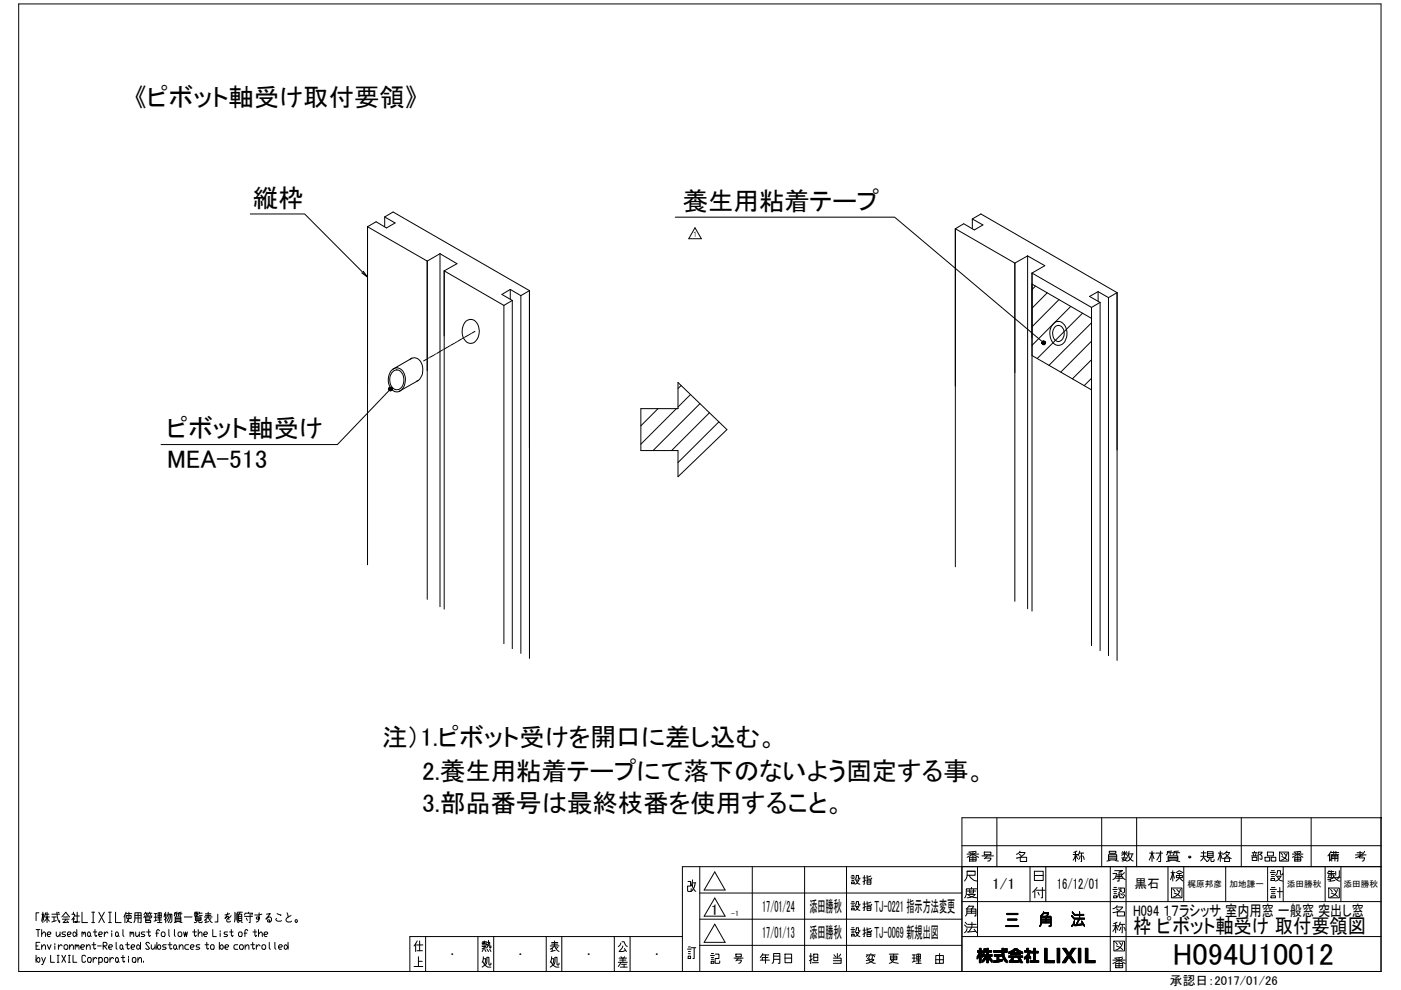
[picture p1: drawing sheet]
<svg xmlns="http://www.w3.org/2000/svg" width="297mm" height="210mm" viewBox="0 0 297 210" stroke-linecap="round" stroke-linejoin="round" font-family="sans-serif">
<!-- layer: TOS_WA -->
<g fill="none" stroke="#000" stroke-width=".21">
<path d="M4 .8h288.8v205.2h-288.8zM203.9 179.3h88.9M211.4 173.4v10.4M233.6 173.4v10.4M241 173.4v10.4M263.2 173.4v10.4M278 173.4v10.4M292.8 173.4h.1M292.8 173.4h-88.9v32.6M7.6 197.1h.9M8.1 197.1v1.5M8.2 193.5h-.6v1.7"/>
<path d="M8.5 199.8h-.9v1.5h.9M8.8 198.1l.5-.5h.1l.2 .3v.7M8.8 197.1v1.5M8.9 193.8h.4M9.1 193.4v2.2M9.3 195l-.2-1.2-.3 1.5M9.4 195.3l.6-.9 .2 .6 .3 .3M9.4 194.4h1.1M9.6 193.8h.8M9.7 193.5l-.3 .8M10 193.4v2.2M10 198.1h.6l.2-.2-.2-.3h-.4l-.2 .3v.4l.2 .3h.4"/>
<path d="M11 194.4h.9M11 193.8h1.6M11.5 194.4v.9M11.9 197.6v.7l.2 .3 .6-.5M11.9 195.2l-.9 .3M12.1 193.4a3.4 3.4 0 0 0 .5 2.2v-.4M12.3 193.4l.2 .1M12.7 197.6v1M13.1 194.4l.9-1 .8 1M13.2 194.9h1.4M13.4 194.4h1.1M13.9 197.6h-.6l-.2 .3 .2 .2h.4l.2 .2-.2 .3h-.6"/>
<path d="M14 194.9l-.6 .7 1-.1M14.2 195.2l.3 .4M14.3 198.1h.6l.2-.2-.2-.3h-.4l-.2 .3v.4l.2 .3h.4M15.2 193.8h.6v.3l-.6 .9M15.6 193.4v.4M15.7 197.6h.2l.4 .5-.4 .5-.4-.3v-.4zM15.8 194.9l-.2-.3v1M15.9 194.2h.9M16.3 197.1v1.5M16.4 193.4v2.1h-.6h1.1M17.4 193.4v2.2h1.2M17.4 197.9l.2-.3 .2 .5"/>
<path d="M17.4 197.6v1M17.8 197.9l.2-.3 .1 .3v.7M18.7 197.6h.3l.2 .3v.4l-.2 .3h-.3l-.1-.3v-.4zM19.2 198.3l.1 .3M19.5 193.4h.6M19.5 195.6h.6M19.8 193.4v2.2M19.8 197.6h.7M19.9 199.8v1.3l.2 .2 .2-.2M20.1 197.1v1.2l.2 .3 .2-.3M20.9 198.1h.6l.2-.2-.2-.3h-.4l-.2 .3v.4l.2 .3h.4M20.9 193.4l1.2 2.2"/>
<path d="M22.1 193.4l-1.2 2.2M22.1 197.6v1M22.9 197.9l-.2-.3h-.2l-.4 .5M23 193.4h.6M23 195.6h.6M23.3 193.4v2.2M23.7 197.3v.3M23.7 197.9v.7M24.5 193.4v2.2h1.2M24.6 199.8v1.3l.2 .2M24.7 197.6h.2l.2 .3v.4l-.2 .3h-.2l-.2-.3v-.4zM25.1 198.3l.2 .3"/>
<path d="M26.1 197.1v1.2l.2 .3M26.5 194l-.2 .4M26.7 193.4l-.2 .6v1.6M26.7 193.7h1.2M26.9 194.1h.9v.6h-.9zM27 195a.95 .95 0 0 0 .9 .6M27 199.8v1.3l.2 .2 .2-.2M27.3 193.4a2.05 2.05 0 0 1-.6 2.2M27.6 197.9l.2-.3 .2 .5M27.6 197.6v1M28 197.9l.2-.3 .1 .3v.7M28.4 195.6l.2-.4v-1.7h1.3v2.1h-.3"/>
<path d="M28.6 194.6h1.3M28.6 194.1h1.3M28.8 197.6v.7l.1 .3h.3l.3-.5M29.3 193.5v2.1M29.5 197.6v1M29.8 199.8v1.5M30.5 194.6l.1-.4h1.6l-.1 .4M30.7 197.6h-.6l-.2 .3 .2 .2h.4l.2 .2-.2 .3h-.6M30.8 193.6h.6M30.9 194.4h.9v.5h-.9zM30.9 195.2h1v.4h-1zM30.9 193.4l-.4 .5"/>
<path d="M30.9 194.9v.3M31 193.6l.1 .4M31.1 197.6h.8M31.4 194v.2M31.5 197.1v1.2l.2 .3 .2-.3M31.6 193.6h.6M31.7 193.4l-.3 .5M31.8 193.6l.1 .4M32.7 193.7h.6M32.7 194.5h.6M33 193.7v1.5M33 197.9h.6"/>
<path d="M33.3 195.1l-.6 .2M33.3 199.8v1.5M33.4 195.6h.9M33.4 195.1h.8M33.5 193.5h.7v1.1h-.7zM33.5 194.1h.7M33.8 197.3l-.2-.2-.4 .2v1.3M33.9 193.5v2.1M34.4 197.6h.4l.2 .3v.4l-.2 .3h-.4l-.2-.3v-.4zM34.9 193.7v.3h.5M34.9 194l-.1 .4M35.1 193.4v2.2"/>
<path d="M35.3 194.6l-.4 .4M35.6 193.8h.8v1.5l-.3 .3M35.7 193.4l-.3 1M35.8 197.1v1.2l.2 .3M35.8 193.8v.8l-.4 .7M36 199.8v1.3l.2 .2 .2-.2M36.1 193.8l-.1 1.2-.3 .6M37 197.1v1.2l.2 .3M37 193.7h.7M37.2 194.4h1.1v1h-1.1zM37.2 195.1h1.1M37.2 194.8h1.1"/>
<path d="M37.4 195.5l-.5 .1M37.4 193.7v.6M37.6 193.4l-.6 .1-.1 .7M37.9 193.7h.7M38 197.6h.3l.3 .3v.4l-.3 .3h-.3l-.3-.3v-.4zM38.1 195.5l.5 .1M38.2 193.7v.6M38.4 193.4l-.5 .1-.2 .7M38.9 197.6l.2 1 .3-1 .1 1 .2-1M39.1 194.4h1.6M40.8 197.6h.8M41.2 197.1v1.2l.2 .3 .2-.3"/>
<path d="M41.3 193.7h.6v.3h-.6M41.4 194.4h1.2v.7h-1.2zM41.4 194.9h1.2M41.4 194.7h1.2M41.7 193.4v.3M41.7 194v.3M41.8 195.1l-.1 .4-.5 .1M42 193.4h-.7v.9h.7M42 198.1l.4-.5h.2l.2 .3v.7M42 197.1v1.5M42.1 195.1l.2 .5h.4l.2-.2M42.2 193.6l-.1 .2"/>
<path d="M42.3 193.4l-.1 .2h.7M42.3 194.1h.6M43.2 198.1h.6l.2-.2-.2-.3h-.4l-.2 .3v.4l.2 .3h.4M43.3 195.1l.4-.2v.6M43.3 194.4h1.7M43.5 194.1h1.2M43.5 193.7h1.2M43.8 199.8v1.3l.3 .2 .1-.2M44.1 194.5l.5 .9 .4 .2M44.1 193.4v1l-.4 .5M44.3 195.4l-.8 .2M44.7 194.8l-.3 .2"/>
<path d="M45.1 197.1v1.5h.8M46.2 193.8v1.7h-.6M46.5 199.8v1.5M46.7 197.3v.3M46.7 197.9v.7M48.2 197.6h-.5l-.2 .3 .2 .2h.4l.1 .2-.1 .3h-.6M48.3 193.5l-.6 1.2 .7-.4 .1 .7M48.7 193.7l-1 .3M48.7 197.6h.7M49 194.1l-.9 .9 .1 .5h.5l.2-.2M49.1 197.1v1.2l.2 .3 .1-.3M49.8 193.4l-.1 2.1"/>
<path d="M50.1 193.7v1.4M50.3 193.4v2.1M50.4 193.4h1M50.6 193.8h.7v1.4h-.7zM50.6 194.7h.7M50.6 194.3h.7M50.7 197.6h.5l.1 .3v.4l-.1 .3h-.5l-.1-.3v-.4zM50.8 195.2l-.4 .4M50.9 193.4l-.2 .4M51 195.2l.4 .4M51.8 197.9h.6M51.8 194l.2-.4h1.5l-.1 .4"/>
<path d="M51.8 194.3h1.7M52.2 194.7l.2 .4M52.5 197.3l-.1-.2h-.3l-.2 .2v1.3M52.7 193.4v.2M53 193.8v1.8h-.2M53.6 199.8v1.3l.1 .2 .3-.2M53.6 197.6h.8M54 197.1v1.2l.2 .3 .2-.3M54.8 198.1l.4-.5h.2l.2 .3v.7M54.8 197.1v1.5M54.9 193.5v1.2l-.1 .2h-.3l-.2-.2 .2-.3h.3l.1 .6-.6 .5M55.5 193.8l-1.5 .2"/>
<path d="M56 198.1h.6l.2-.2-.2-.3h-.4l-.2 .3v.4l.2 .3h.4M56.5 193.8l.8-.1-.9 1.2 .6-.5h.3l.3 .3v.5l-.3 .3h-.5l-.1-.3 .4-.2 .1 .5M57.1 199.8v1.3l.2 .2M58.3 199.8v1.3l.2 .2M58.6 194.7l-.1 .3 .4 .3 .8-.1M58.7 193.7l.8 .3v.1M60.9 193.5l.2 .9M61.1 199.8v1.5M61.7 194.1a.98 .98 0 0 0-1 1.2l.3 .2h.6l.2-.2M88.5 199.5l-.4 .6v1.6M89 199.5v2.1M90.2 198.6v7.4"/>
<path d="M101.3 198.6v7.4M102.3 199.7h.8M102.6 200l-.4 .4M102.7 199.5v.5h-.5h1M102.8 200v.3l.3 .1 .1-.2M103.2 199.8h.6l.1 1.2h.1l.1-.4M103.6 199.4a2.14 2.14 0 0 1-.4 1.6M104.7 198.6v7.4M115.8 198.6v7.4M117 199.8h1.3M117.6 199.5v1.1l-.5 .4M119.1 198.6v7.4"/>
<path d="M130.2 198.6v7.4M131.6 199.9l-.2 .6-.3 .2M131.9 199.7h.4l.4 .8 .3 .2M133.6 198.6v7.4M144.7 198.6h-57.8v7.4M145.9 186.9h.5v1h-.6l.1 1.1h.6v-.6M146.8 187.4a2.01 2.01 0 0 0 .7 1.6M146.8 187.2h.7M146.8 186.5l-.3 1.4M147.4 187.2l-.2 1-.7 .8M148.4 194.9h55.5M148.4 189.3h55.5"/>
<path d="M148.4 183.8v22.2M149.3 199.8l2.2-3.9 2.2 3.9M151.5 184.9l2.2 3.8h-4.4zM151.5 190.4l2.2 3.9h-4.4zM159.5 183.8v22.2M170.6 183.8v22.2M179.5 183.8v22.2M203.9 198.6h88.9M203.9 191.2h88.9M207.2 183.8v14.8M218.4 183.8v7.4M219.3 184.7h1.9v2h-1.9z"/>
<path d="M221.7 183.8v7.4M235.4 183.8v22.2M236.2 199.5h2.2v2.1h-2.2zM238 199.8a1.91 1.91 0 0 1-1.5 1.7M238.7 183.8v22.2M247.6 183.8v7.4M251 183.8v7.4M259.9 183.8v7.4M268.8 183.8v7.4M272.1 183.8v7.4M281 183.8v7.4M284.3 183.8v7.4"/>
<path d="M292.8 183.8h-148.1v22.2M7.6 200.6h.5M7.6 202.6v1.4M8.1 203l.4 .3v.5l-.3 .2h-.1l-.5-.5zM8.8 200.8l.5-.5h.1l.2 .3v.7M8.8 200.3v1M8.8 203l.5 1M9.6 203l-.6 1.5h-.2M10 200.3l.4 1 .4-1M10.7 202.6v1.4h.8M11.6 200.1v.2M11.6 200.6v.7"/>
<path d="M12.1 202.6h.4M12.1 204h.4M12.3 202.6v1.4M12.4 200.3v1M13.1 202.6l.8 1.4M13.2 200.6l-.4-.3-.4 .5M13.8 200.3h.4l.2 .3v.5l-.2 .2h-.4l-.2-.2v-.5zM13.9 202.6l-.8 1.4M14.5 202.6h.4M14.5 204h.4M14.7 202.6v1.4M14.8 200.8l.3-.5h.3l.2 .3v.7"/>
<path d="M14.8 200.3v1M15.5 202.6v1.4h.8M15.9 200.6l.3-.3 .1 .5M15.9 200.3v1M16.3 200.6l.2-.3 .2 .3v.7M17.1 200.8h.6l.2-.2-.2-.3h-.4l-.2 .3v.5l.2 .2h.4M18.1 202.8l-.1-.2h-.4l-.2 .2v1l.2 .2h.4l.1-.2M18.3 200.8l.4-.5h.2l.2 .3v.7M18.3 200.3v1M18.7 203h.5l.1 .3v.5l-.1 .2h-.5l-.1-.2v-.5zM19.5 200.3h.8M19.8 203v1"/>
<path d="M20.5 203.3l-.2-.3h-.2l-.3 .5M20.7 200.6h.8M20.9 203.3l.2-.3h.4l.2 .3v.5l-.2 .2h-.6M20.9 203v1.5M21.9 200.6h.6l.2-.3-.2-.5h-.6v1.5M22.1 200.6l.6 .7M22.3 203h.4l.2 .3v.5l-.2 .2h-.4l-.2-.2v-.5zM23.1 200.8h.6l.2-.2-.2-.3h-.4l-.2 .3v.5l.2 .2h.4M23.3 203v1M24.1 203.3l-.2-.3h-.2l-.4 .5M24.7 203h.2l.2 .3v.5l-.2 .2h-.2l-.2-.2v-.5zM25.1 203.8l.2 .2"/>
<path d="M25.6 200.3l.4 .3v.5l-.2 .2-.4-.2v-.5zM25.7 203h.7M26 201.1l.2 .2M26.1 202.6v1.2l.2 .2 .1-.2M26.6 200.3h.8M27.2 202.8v.2M27.2 203.3v.7M27.8 200.8h.6l.2-.2-.2-.3h-.4l-.2 .3v.5l.2 .2h.4M28.2 203h.4l.2 .3v.5l-.2 .2h-.4l-.1-.2v-.5zM29.2 200.3h.2l.4 .5-.4 .5-.4-.2v-.5zM29.2 203.5l.4-.5h.2l.2 .3v.7M29.2 203v1"/>
<path d="M30.4 203.8v.2M31.7 200.1l-.2-.3h-.4l-.2 .3 .8 1-.2 .2h-.4l-.2-.2M32.1 200.3v.8l.2 .2 .6-.5M32.9 200.3v1M33.6 200.3h.3l.2 .3v.5l-.2 .2h-.3l-.3-.5zM35.2 200.3h-.5l-.3 .3 .8 .5-.2 .2h-.6M35.6 200.3h.8M37 200.3l.4 .3v.5l-.2 .2-.4-.2v-.5zM37.4 201.1l.2 .2M38 200.8l.4-.5h.2l.2 .3v.7M38 200.3v1M40 200.3h-.6l-.2 .3v.5l.2 .2h.6"/>
<path d="M40.4 200.8h.6l.2-.2-.2-.3h-.4l-.2 .3v.5l.2 .2h.4M42.4 200.3h-.6l-.2 .3 .8 .5-.3 .2h-.5M43.5 200.3h.7M44.8 200.3h.4l.2 .3v.5l-.2 .2h-.4l-.2-.2v-.5zM46.9 200.3l.4 .3v.5l-.2 .2-.6-.5zM47.7 200.8h.6l.2-.2-.2-.3h-.4l-.2 .3v.5l.2 .2h.4M50.4 200.3h-.6l-.2 .3v.5l.2 .2h.6M51 200.3h.4l.2 .3v.5l-.2 .2h-.4l-.2-.2v-.5zM52 200.8l.4-.5h.2l.2 .3v.7M52 200.3v1M53.2 200.3h.8M54.3 200.3v1"/>
<path d="M55.1 200.6l-.3-.3-.5 .5M55.7 200.3h.4l.2 .3v.5l-.2 .2h-.4l-.2-.2v-.5zM59.1 200.8h.6l.2-.2-.2-.3h-.4l-.2 .3v.5l.2 .2h.4M60.5 200.3h.1l.5 .5-.5 .5-.3-.2v-.5zM95.8 202.3h.1M102.2 200.7h.8M102.3 203.9l.5 .7 .6 .4h.7M102.5 203.3h.5l-.4 1.5-.4 .2M102.5 202.8l-.3 1.2M102.5 201.3l-.3 .4M102.6 200.4v.6M102.8 201.3l.2 .4"/>
<path d="M103 200.9l-.8 .3M103.3 200.2l.3 .4M103.3 201.3l.3 .4M103.8 201.3l.3 .4M104.1 204.2v.3l-.2 .1-.2-.1v-1.5h-.5v1.3l-.3 .3M110.2 202.3h.1M116.7 201.2l.4-.2v.7M116.7 200.6h1.8M116.8 203.9l.4 .7 .7 .4h.6M117 203.3h.5l-.4 1.5-.4 .2M117 202.8l-.3 1.2M117 200.2h1.3"/>
<path d="M117.6 200.6l.5 .9 .4 .2M117.7 201.5l-.9 .2M118.3 200.9l-.4 .2M118.5 204.2v.3l-.2 .1-.2-.1v-1.5h-.4l-.1 1.3-.3 .3M124.7 202.3h.1M131.1 204h1.9M131.3 203.1h1.5M131.4 203.6h1.3M131.5 205h1.5M131.6 204l-.5 .9M131.6 202.8l.3 .3M131.8 204.5h1"/>
<path d="M132.1 200.6l-.2 .3-.6 .8h.8l.5-.2M132.1 203.1v.9M132.3 204.5v.5M132.4 201.1l.4 .6M132.4 202.8l-.2 .3M139.1 202.3h.1M145.8 201.2h.7M145.9 202.7h.5v.5h-.5zM146 202.2h.4M146 201.7h.4M146 200.8h.4M146.5 200.9h1"/>
<path d="M147.2 200.9v2.3h-.3M148.4 200.4h55.5M207.2 202.8v.5M207.3 201.6v.3M207.3 202.7v.5M207.3 202.6v.5M207.4 201.6v.3M207.4 202.4v.7M207.5 201.6v.3M207.5 202.3v.7M207.5 201.6v1.3M207.6 201.1h.4v.5h.3v.3h-.3l.3 .6v.5l-.3-.4v1.5h-.4v-1.3l-.4 .5v-.5l.4-.8v-.1h-.4v-.3h.4z"/>
<path d="M207.7 201.1v3M207.8 201.1v3M207.9 201.1v3M208 201.1v3M208.1 201.6v.3M208.1 202.1v.6M208.1 202.2v.6M208.2 201.6v.3M208.2 202.3v.5M208.3 201.6v.3M208.3 202.4v.5M208.4 201.8v.5"/>
<path d="M208.4 202.4v.4M208.4 203.5v.5M208.5 201.7v.6M208.5 202.4v.4M208.5 203.4v.5M208.6 201.5v.7M208.6 202.4v.4M208.6 203.3v.5M208.6 201.2h.4l-.1 .3h.3v-.4h.4v.4h.7v.4h-.7v.5h.7v.4h-.4l.4 .8v.4l-.4-.4-.3-.7v1.2h-.4v-1.2l-.9 1.1v-.4l.6-.8h-.5v-.4h.8v-.5h-.4l-.4 .4zM208.6 201.2v.9M208.6 203.2v.6M208.7 201.2v.8"/>
<path d="M208.7 202.4v.4M208.7 203.1v.6M208.8 201.2v.8M208.8 202.4v.4M208.8 202.9v.7M208.8 201.2v.7M208.8 202.4v1.1M208.9 201.2v.7M208.9 202.4v1M209 201.2v.2M209 201.5v.4M209 202.4v1"/>
<path d="M209 202.4v.9M209.1 201.5v.4M209.1 202.4v.7M209.2 201.5v.4M209.2 202.4v.6M209.2 201.1v3M209.4 201.1v3M209.5 201.1v3M209.6 201.5v.4M209.6 202.4v.7M209.7 201.5v.4M209.7 202.4v.8"/>
<path d="M209.7 202.4v.9M209.8 201.5v.4M209.8 202.4v1M209.9 201.5v.4M209.9 202.4v1.2M210 201.5v.4M210 202.4v.4M210 203.1v.6M210.1 201.5v.4M210.1 202.4v.4M210.1 203.2v.7M210.2 201.5v.4"/>
<path d="M210.2 202.4v.4M210.2 203.4v.5M210.3 202.4v.4M210.3 203.5v.5M210.3 203.6v.4M210.7 201.5h1.7v-.4h.4v.4h.8v.4h-.8l.2 .9 .6 .9v.4l-.6-.3a2.77 2.77 0 0 1-.5-1.9h-1.8zM210.7 201.5v.4M210.7 203.7v.4M210.8 202.4h1.5v.4h-.5v.8l.7-.2v.3l-1.8 .4v-.4h.7v-.9h-.6zM210.8 201.5v.4M210.8 202.4v.4M210.8 203.7v.3"/>
<path d="M210.9 201.5v.4M210.9 202.4v.4M210.9 203.7v.3M211 201.5v.4M211 202.4v.4M211 203.7v.3M211.1 201.5v.4M211.1 202.4v.4M211.1 203.7v.3M211.2 201.5v.4M211.2 202.4v.4M211.2 203.7v.3"/>
<path d="M211.3 201.5v.4M211.3 202.4v.4M211.3 203.7v.3M211.4 201.5v.4M211.4 202.4v1.6M211.5 201.5v.4M211.5 202.4v1.6M211.6 201.5v.4M211.6 202.4v1.6M211.7 201.5v.4M211.7 202.4v1.5M211.8 201.5v.4"/>
<path d="M211.8 202.4v.4M211.8 203.6v.3M211.9 201.5v.4M211.9 202.4v.4M211.9 203.5v.4M212.1 201.5v.4M212.1 202.4v.4M212.1 203.5v.4M212.2 201.5v.4M212.2 202.4v.4M212.2 203.5v.4M212.3 201.5v.4"/>
<path d="M212.3 202.4v.4M212.3 203.4v.4M212.4 201.5v.4M212.4 203.4v.4M212.5 201.1v1.2M212.5 203.4v.4M212.5 201.1v1.6M212.6 201.1v1.8M212.7 201.1v2M212.7 201.1v2.2M212.8 201.1v2.4M212.9 201.5v.4"/>
<path d="M212.9 202.6v1M213 201.5v.4M213 202.8v.9M213 201.1h.6v.3h-.6zM213 201.1v.3M213 203v.7M213.1 201.1v.3M213.1 201.5v.4M213.1 203.1v.7M213.2 201.1v.3M213.2 201.5v.4M213.2 203.3v.6"/>
<path d="M213.3 201.1v.3M213.3 201.5v.4M213.3 203.4v.5M213.3 203.4v.6M213.4 201.1v.3M213.4 201.5v.4M213.4 203.5v.5M213.4 203.6v.5M213.5 201.1v.3M213.5 201.5v.4M213.5 203.7v.4M213.9 201.8l.7-.2 .5-.5h.5l.5 .5 .7 .2v.4l-.4-.1v.3h-2.1v-.3l-.4 .1z"/>
<path d="M213.9 202.7h2.9v.3h-1.8l-.3 .7 1.3-.1-.2-.4h.5l.5 .9h-.4l-.1-.2-2.3 .2v-.4h.2l.3-.7h-.6zM213.9 201.8v.4M213.9 202.7v.3M214 201.8v.4M214 202.7v.3M214 203.7v.4M214.1 201.8v.4M214.1 202.7v.3M214.1 203.7v.4M214.2 201.7v.4M214.2 202.7v.3M214.2 203.7v.4"/>
<path d="M214.3 201.7v.4M214.3 202.7v.3M214.3 203.6v.5M214.4 201.7v.7M214.4 202.7v.3M214.4 203.4v.7M214.4 203.3v.8M214.5 202.7v1.4M214.5 201.6v.8v-.8M214.5 202l.9-.5 .8 .5zM214.6 201.5v.9M214.6 202.7v1.4"/>
<path d="M214.7 201.5v.9M214.7 202.7v1.4M214.7 201.5v.4M214.7 202v.4M214.7 202.7v.9M214.7 203.7v.4M214.8 201.4v.5M214.8 202v.4M214.8 202.7v.7M214.8 203.7v.4M214.9 201.4v.4M214.9 202v.4"/>
<path d="M214.9 202.7v.6M214.9 203.7v.4M214.9 201.3v.5M214.9 202.7v.4M215 201.2v.5M215 202v.4M215 202.7v.3M215 203.7v.4M215.1 202v.4M215.1 202.7v.3M215.1 203.7v.4M215.2 201.1l-.1 .6"/>
<path d="M215.3 201.1v.4M215.3 202v.4M215.3 202.7v.3M215.3 203.7v.4M215.4 201.1l-.1 .4M215.5 201.1v.4M215.5 202v.4M215.5 202.7v.3M215.5 203.7v.4M215.5 201.1v.5M215.5 203.7v.3M215.6 201.1v.6"/>
<path d="M215.6 202v.4M215.6 202.7v.3M215.6 203.7v.3M215.6 201.2v.5M215.7 201.2v.5M215.7 202v.4M215.7 202.7v.3M215.7 203.7v.3M215.8 201.3v.5M215.8 202v.4M215.8 202.7v.3M215.8 203.7v.3"/>
<path d="M215.8 201.4v.4M215.9 201.4v.5M215.9 202v.4M215.9 202.7v.3M215.9 203.2v.1M215.9 203.6v.4M216 201.5v.4M216 202v.4M216 202.7v.3M216 203.2v.3M216 203.6v.4M216.1 201.5v.9"/>
<path d="M216.1 202.7v.3M216.1 203.2v.7M216.1 201.6v.8M216.2 201.6v.8M216.2 202.7v.3M216.2 203.2v.7M216.3 201.6v.8M216.3 202.7v.3M216.3 203.2v.7M216.4 201.7v.7M216.4 202.7v.3M216.4 203.3v.8"/>
<path d="M216.4 201.7v.4M216.4 203.4v.7M216.5 201.7v.4M216.5 202.7v.3M216.5 203.5v.6M216.6 201.7v.4M216.6 202.7v.3M216.6 203.6v.5M216.6 201.8v.4M216.6 203.7v.4M216.7 201.8v.4M216.7 202.7v.3"/>
<path d="M216.7 203.9v.2M216.8 201.8v.4M216.8 202.7v.3M216.8 204.1h.1M217.2 203v.4M217.2 201.5v.4M217.2 202.9v.5M217.3 201.5v.4M217.3 202.9v.4M217.4 201.5v.4M217.4 202.8v.5M217.5 201.5v.4"/>
<path d="M217.5 202.8v.4M217.5 202.7v.5M217.6 201.5v.4M217.6 202.7v.4M217.7 201.1h.4v.4h.4l-.3 1.1 .3 .2v.5l-.4-.4v1.2h-.4v-1l-.5 .3v-.4l.5-.5 .3-.6h-.8v-.4h.5zM217.7 201.5v.4M217.7 202.6v.5M217.7 201.1v.8M217.7 202.5v1.6M217.8 201.1v.8M217.8 202.4v1.7M217.8 202.3v1.8"/>
<path d="M217.9 201.1v.8M217.9 202.2v1.9M218 201.1v.8M218 202.1v2M218 201.1v3M218.2 201.5v1.5M218.2 201.5v.9M218.2 202.6v.5M218.3 201.5v.8M218.3 202.6v.5M218.3 201.5v.6M218.3 202.7v.5"/>
<path d="M218.4 201.5v.4M218.4 202.8v.4M218.4 203.7v.4M218.5 202.8v.5M218.5 203.7v.4M218.6 203.7v.4M218.6 201.7v.3M218.7 201.7v.3M218.7 203.7v.4M218.8 201.7v.3M218.8 203.7v.4M218.9 201.7v.3"/>
<path d="M218.9 203.7v.4M219 201.7v.3M219 203.7v.4M219.1 201.7v.3M219.1 203.7v.4M219.1 201.1h.4v.6h.6v.3h-.6v1.7h.7v.4h-1.8v-.4h.7v-1.7h-.5v-.3h.5zM219.1 201.1v3M219.2 201.1v3M219.3 201.1v3M219.4 201.1v3M219.5 201.1v3M219.5 201.7v.3"/>
<path d="M219.5 203.7v.4M219.6 201.7v.3M219.6 203.7v.4M219.7 201.7v.3M219.7 203.7v.4M219.9 201.7v.3M219.9 203.7v.4M220 201.7v.3M220 203.7v.4M220.1 201.7v.3M220.1 203.7v.4M220.2 203.7v.4"/>
<path d="M221.5 201.1h.5v2.6h1.5v.4h-2zM221.5 201.1v3M221.6 201.1v3M221.7 201.1v3M221.8 201.1v3M221.9 201.1v3M222 201.1v3M222.1 203.7v.4M222.2 203.7v.4M222.3 203.7v.4M222.4 203.7v.4M222.5 203.7v.4"/>
<path d="M222.6 203.7v.4M222.7 203.7v.4M222.8 203.7v.4M222.9 203.7v.4M223 203.7v.4M223.1 203.7v.4M223.2 203.7v.4M223.3 203.7v.4M223.4 203.7v.4M223.5 203.7v.4M224.1 201.1h.6v3h-.6zM224.2 201.1v3"/>
<path d="M224.3 201.1v3M224.4 201.1v3M224.5 201.1v3M224.6 201.1v3M225.3 204v.1M225.3 201.1h.7l.6 1 .8-1h.6l-1 1.4 1 1.6h-.6l-.8-1.2-.7 1.2h-.7l1.1-1.6zM225.4 201.1h.1M225.4 203.9v.2M225.4 201.1v.1M225.5 201.1v.2M225.5 203.7v.4M225.5 201.1v.3"/>
<path d="M225.6 201.1l.1 .5M225.7 203.5v.6M225.7 201.1v.6M225.7 203.4v.7M225.8 201.1l.1 .8M225.9 203.2l-.1 .9M226 201.1v.9M226 203.1v.9M226 201.2v.8M226 203v.9M226.1 201.2v1M226.1 202.9v.9"/>
<path d="M226.1 201.3v1M226.1 202.8v.9M226.2 201.5v.8M226.2 202.7v.9M226.3 201.5v.9M226.3 202.6v.9M226.3 201.7v1.7M226.4 201.7v1.6M226.5 201.8v1.4M226.6 202v1M226.6 202.1v.9M226.7 202v1.1"/>
<path d="M226.8 201.9v1.3M226.9 201.8v1.5M226.9 201.7v1.7M227 201.6v1.9M227.1 201.5v.9M227.1 202.6v1M227.1 201.5v.8M227.1 202.8v.9M227.2 201.4v.8M227.2 202.8v1M227.2 201.2v.9M227.2 202.9v1"/>
<path d="M227.3 203l.1 1.1M227.4 201.1l-.1 .9M227.4 201.1v.7M227.4 203.2v.9M227.5 201.1v.6M227.5 203.3v.8M227.6 201.1v.6M227.6 203.4v.7M227.6 201.1v.5M227.6 203.5v.6M227.7 201.1v.4M227.7 203.6v.5"/>
<path d="M227.7 201.1v.3M227.7 203.7v.4M227.8 201.1v.2M227.8 203.8v.3M227.9 201.1v.1M227.9 203.9v.2M228 201.1h.1M228 204v.1M228 204.1h.1M228.6 201.1h.5v3h-.5zM228.7 201.1v3M228.8 201.1v3"/>
<path d="M228.9 201.1v3M229 201.1v3M229.1 201.1v3M230.1 201.1h.6v2.6h1.5v.4h-2.1zM230.2 201.1v3M230.4 201.1v3M230.5 201.1v3M230.6 201.1v3M230.7 203.7v.4M230.8 203.7v.4M230.9 203.7v.4M231 203.7v.4"/>
<path d="M231.1 203.7v.4M231.2 203.7v.4M231.3 203.7v.4M231.4 203.7v.4M231.5 203.7v.4M231.6 203.7v.4M231.7 203.7v.4M231.8 203.7v.4M231.9 203.7v.4M232 203.7v.4M232.1 203.7v.4M232.2 203.7v.4"/>
<circle cx="62.8" cy="195.3" r=".26"/>
</g>
<!-- layer: TOS_S1 -->
<g fill="none" stroke="#000" stroke-width=".21">
<path d="M77.9 48.1l12.7 7.3M77.9 48.1v71.6M81.6 46l1.7-1.1 29 16.7M81.6 46l2.2 1.3-1.9 1-2.2-1.3-1.8 1.1M81.6 46v2.1M90.6 55.4v71.7M93.3 53.8v74.8M93.3 53.8l-2.7 1.6M93.3 53.8l3.6 2.1-2.7 1.5M94.2 57.4l12.6 7.4M94.2 57.4v71.7M202.6 48.5l12.6 7.3"/>
<path d="M202.6 48.5v71.7M206.1 46.4l1.9-1 28.8 16.6M206.1 46.4l2.3 1.3-1.8 1.1-2.3-1.4-1.7 1.1M206.1 46.4v2.1M215.2 55.8v71.7M217.9 54.3v74.8M217.9 54.3l-2.7 1.5M217.9 54.3l3.6 2-2.7 1.6M218.8 57.9l12.6 7.3M218.8 57.9v71.7M82.9 78.7a1.62 1.62 0 0 1 1.7-.6 1.62 1.62 0 0 1 1.2 1.4 2.72 2.72 0 0 1-1.5 3.6 2.38 2.38 0 0 1-1.9-3.1zM83.1 79a1.32 1.32 0 0 1 1.4-.5 1.32 1.32 0 0 1 1 1.2 2.15 2.15 0 0 1-1.2 2.9 1.8 1.8 0 0 1-1.7-2.2l.1-.7z"/>
<path d="M86.9 76.2a1.65 1.65 0 0 1 2.6 1.2 2.86 2.86 0 0 1-1.2 3.4M87.4 75.9l-4.1 2.4M98.8 68.1a1.73 1.73 0 0 1 1.9-.1 1.73 1.73 0 0 1 .8 1.7 2.59 2.59 0 0 1-1.5 3.1 2.19 2.19 0 0 1-2-2.7l.2-.9zM106.8 64.8v71.7M108.2 61.4v2.1M108.2 61.4l2.2 1.3M108.2 61.4l-1.8 1 2.2 1.3M108.6 63.7v73.8M108.6 63.7l-1.8 1.1M110.4 62.7v75.8M112.3 61.6v78M112.3 61.6l-1.9 1.1"/>
<path d="M218.8 60.2l12.6 7.3M218.8 75.4l12.6 7.3M223.4 68.6a1.58 1.58 0 0 1 1.7-.3 1.58 1.58 0 0 1 .9 1.3 2.88 2.88 0 0 1-1.1 3.5 1.76 1.76 0 0 1-2.2-1.6l-.1-1.4 .3-.9zM223.5 69.5a1.14 1.14 0 0 1 1.4-.4 1.14 1.14 0 0 1 .7 1.2 1.6 1.6 0 0 1-1.3 2.1 1.99 1.99 0 0 1-.8-2.9zM231.4 65.2v71.7M232.8 61.8v2.1M232.8 61.8l2.2 1.3M232.8 61.8l-1.8 1.1 2.2 1.2M233.2 64.1v73.9M233.2 64.1l-1.8 1.1M235 63.1v75.9M236.8 62v78"/>
<path d="M236.8 62l-1.8 1.1M88.7 80.7l-4 2.3"/>
</g>
<!-- layer: 0 -->
<path d="M53.1 45.4h11.5l13.3 13.3M77 57.5l.9 1.2-1.2-.8M143.2 46h46.5l31.6 26.7M82.8 82.5l-11.3 11.8h-37.4" fill="none" stroke="#000" stroke-width=".21"/>
<!-- layer: TOS_K4 -->
<g fill="none" stroke="#000" stroke-width=".21">
<path d="M90.4 76.2l-.6 .3M90.7 76l-.1 .1M91 75.8l-.1 .1M91.9 75.3l-.8 .5M92.2 75.2l-.1 .1M92.5 75l-.1 .1M93.4 74.5l-.7 .4M93.7 74.3l-.2 .1M94 74.1l-.2 .1M94.9 73.6l-.8 .4M95.2 73.4l-.2 .1M95.5 73.3h-.2"/>
<path d="M96.4 72.8l-.8 .4M96.7 72.6l-.2 .1M97 72.4l-.2 .1M97.9 71.9l-.8 .4M98.2 71.7l-.2 .1M98.5 71.5l-.2 .1M99.4 71l-.8 .4M99.7 70.9h-.2M99.9 70.7l-.1 .1M100.7 70.3l-.6 .3"/>
</g>
<!-- layer: TOS_M1 -->
<g fill="none" stroke="#000" stroke-width=".21">
<path d="M147.3 48.3l1.4 2.3h-2.7zM218.8 60.2v15.2M219.5 60.6l-.7 .8M222 62.1l-3.2 3.2M224.5 63.5l-5.7 5.8M227 65l-8.2 8.2M229.5 66.4l-9.6 9.6M231.4 68.4l-9 9.1M231.4 72.3l-6.5 6.6M231.4 76.3l-4 4M231.4 67.5v15.2M135.9 86.6h7.8v-5.5l10.4 10-10.4 10v-5.6h-7.8z"/>
<path d="M139.5 86.6l-3.6 3.7M143.4 86.6l-7.5 7.6M144.4 81.7l-.7 .7M146.4 83.6l-2.7 2.7M148.4 85.6l-9.9 9.9M150.4 87.5l-8 8M152.4 89.4l-8.7 8.7M231.4 80.2l-1.5 1.6"/>
</g>
<!-- layer: TOS_S1 -->
<g fill="#000" stroke="#000" stroke-width=".21">
<path d="M221 72.5l-.1 .1 .4 .1zM220.9 72.6l.4 .1-.4 .1zM220.9 72.8l.2 .2 .2-.3z"/>
<path d="M221.3 72.7l-.2 .3 .1 .1zM221.3 72.7l.1 .4h-.2zM221.3 72.7l.1 .4 .2-.2z"/>
<path d="M221.3 72.3v.4l.2-.3zM221.1 72.3h.2v.4zM221.1 72.3l-.1 .2 .3 .2z"/>
<path d="M221.3 72.7l.3 .2v-.1zM221.3 72.7l.3-.2v.3zM221.3 72.7l.3-.2-.1-.1z"/>
<path d="M82.5 82.2l-.1 .2 .4 .1zM82.4 82.4l.4 .1-.4 .1zM82.4 82.6l.1 .1 .3-.2z"/>
<path d="M82.5 82.7l.2 .1 .1-.3zM82.8 82.5l.1 .3h-.2zM82.8 82.5l.1 .3 .1-.1z"/>
<path d="M82.9 82.1l-.1 .4 .2-.3zM82.7 82.2l.2-.1-.1 .4zM82.5 82.2l.3 .3-.1-.3z"/>
<path d="M82.8 82.5l.2 .2 .1-.1zM82.8 82.5l.3-.1v.2zM82.8 82.5l.3-.1-.1-.2z"/>
</g>
<text font-size="6.5" x="248.7" y="204.5">H094U10012</text>
<text font-size="6.2" x="212" y="197.6">三 角 法</text>
<g font-size="5.4">
<text x="28.5" y="22.4">《ピボット軸受け取付要領》</text>
<text x="53.6" y="43.8">縦枠</text>
<text x="144.8" y="44.5">養生用粘着テープ</text>
<text x="35.4" y="92.6">ピボット軸受け</text>
<text x="35.5" y="99.1">MEA-513</text>
<text x="81" y="158.2">注）1.ピボット受けを開口に差し込む。</text>
<text x="89.5" y="165.3">2.養生用粘着テープにて落下のないよう固定する事。</text>
<text x="89.5" y="172.2">3.部品番号は最終枝番を使用すること。</text>
</g>
<g font-size="5.3">
<text x="203.9" y="183.8">番号</text>
<text x="214.1" y="183.8">名 称</text>
<text x="233.5" y="183.8">員数</text>
<text x="242.4" y="183.8">材質・規格</text>
<text x="264.2" y="183.8">部品図番</text>
<text x="280.5" y="183.8">備 考</text>
<text x="203.2" y="191.6">度</text>
<text x="203.2" y="188">尺</text>
<text x="217.7" y="191.6">付</text>
<text x="234.6" y="191.6">認</text>
<text x="234.6" y="188">承</text>
<text x="246.9" y="188">検</text>
<text x="247.3" y="191.6">図</text>
<text x="268.1" y="191.6">計</text>
<text x="268.1" y="188">設</text>
<text x="280.1" y="188">製</text>
<text x="280.5" y="191.6">図</text>
<text x="179.2" y="194.4">設指</text>
<text x="203.6" y="195.4">角</text>
<text x="234.6" y="195.4">名</text>
<text x="203.2" y="199">法</text>
<text x="234.6" y="199">称</text>
<text x="86.4" y="206">上</text>
<text x="234.6" y="206.4">番</text>
</g>
<g font-size="4.9">
<text x="179.2" y="188.7">設指</text>
<text x="179.2" y="199.7">設指</text>
<text x="149.6" y="205.3">記 号</text>
<text x="159.8" y="205.3">年月日</text>
<text x="170.4" y="205.3">担 当</text>
<text x="182.4" y="205.3">変 更 理 由</text>
</g>
<text font-size="4.3" x="240.2" y="197.9">枠 ピボット軸受け 取付要領図</text>
<g font-size="3.4">
<text x="161.6" y="193.3">17/01/24</text>
<text x="171.6" y="193.3">添田勝秋</text>
<text x="185.4" y="193.4">TJ-0221 指示方法変更</text>
<text x="161.6" y="198.9">17/01/13</text>
<text x="171.6" y="198.9">添田勝秋</text>
<text x="185.4" y="199">TJ-0069 新規出図</text>
</g>
<g font-size="3.2">
<text x="210.4" y="188.6">1/1</text>
<text x="224.1" y="188.6">16/12/01</text>
<text x="150.7" y="194">1</text>
<text x="240.2" y="194.1">H094 １７ラシッサ 室内用窓 一般窓 突出し窓</text>
</g>
<g font-size="2.7">
<text x="240.5" y="188.4">黒石</text>
<text x="248.1" y="208.8">承認日：2017/01/26</text>
</g>
<g font-size="1.8">
<text x="251.8" y="188.1">梶原邦彦</text>
<text x="260.7" y="188.1">加地謙一</text>
<text x="272.8" y="188.1">添田勝秋</text>
<text x="284.8" y="188.1">添田勝秋</text>
</g>
<text font-size="1.7" x="147" y="50.3">１</text>
<text font-size="1.6" x="155.1" y="194.1">-1</text>
</svg>
